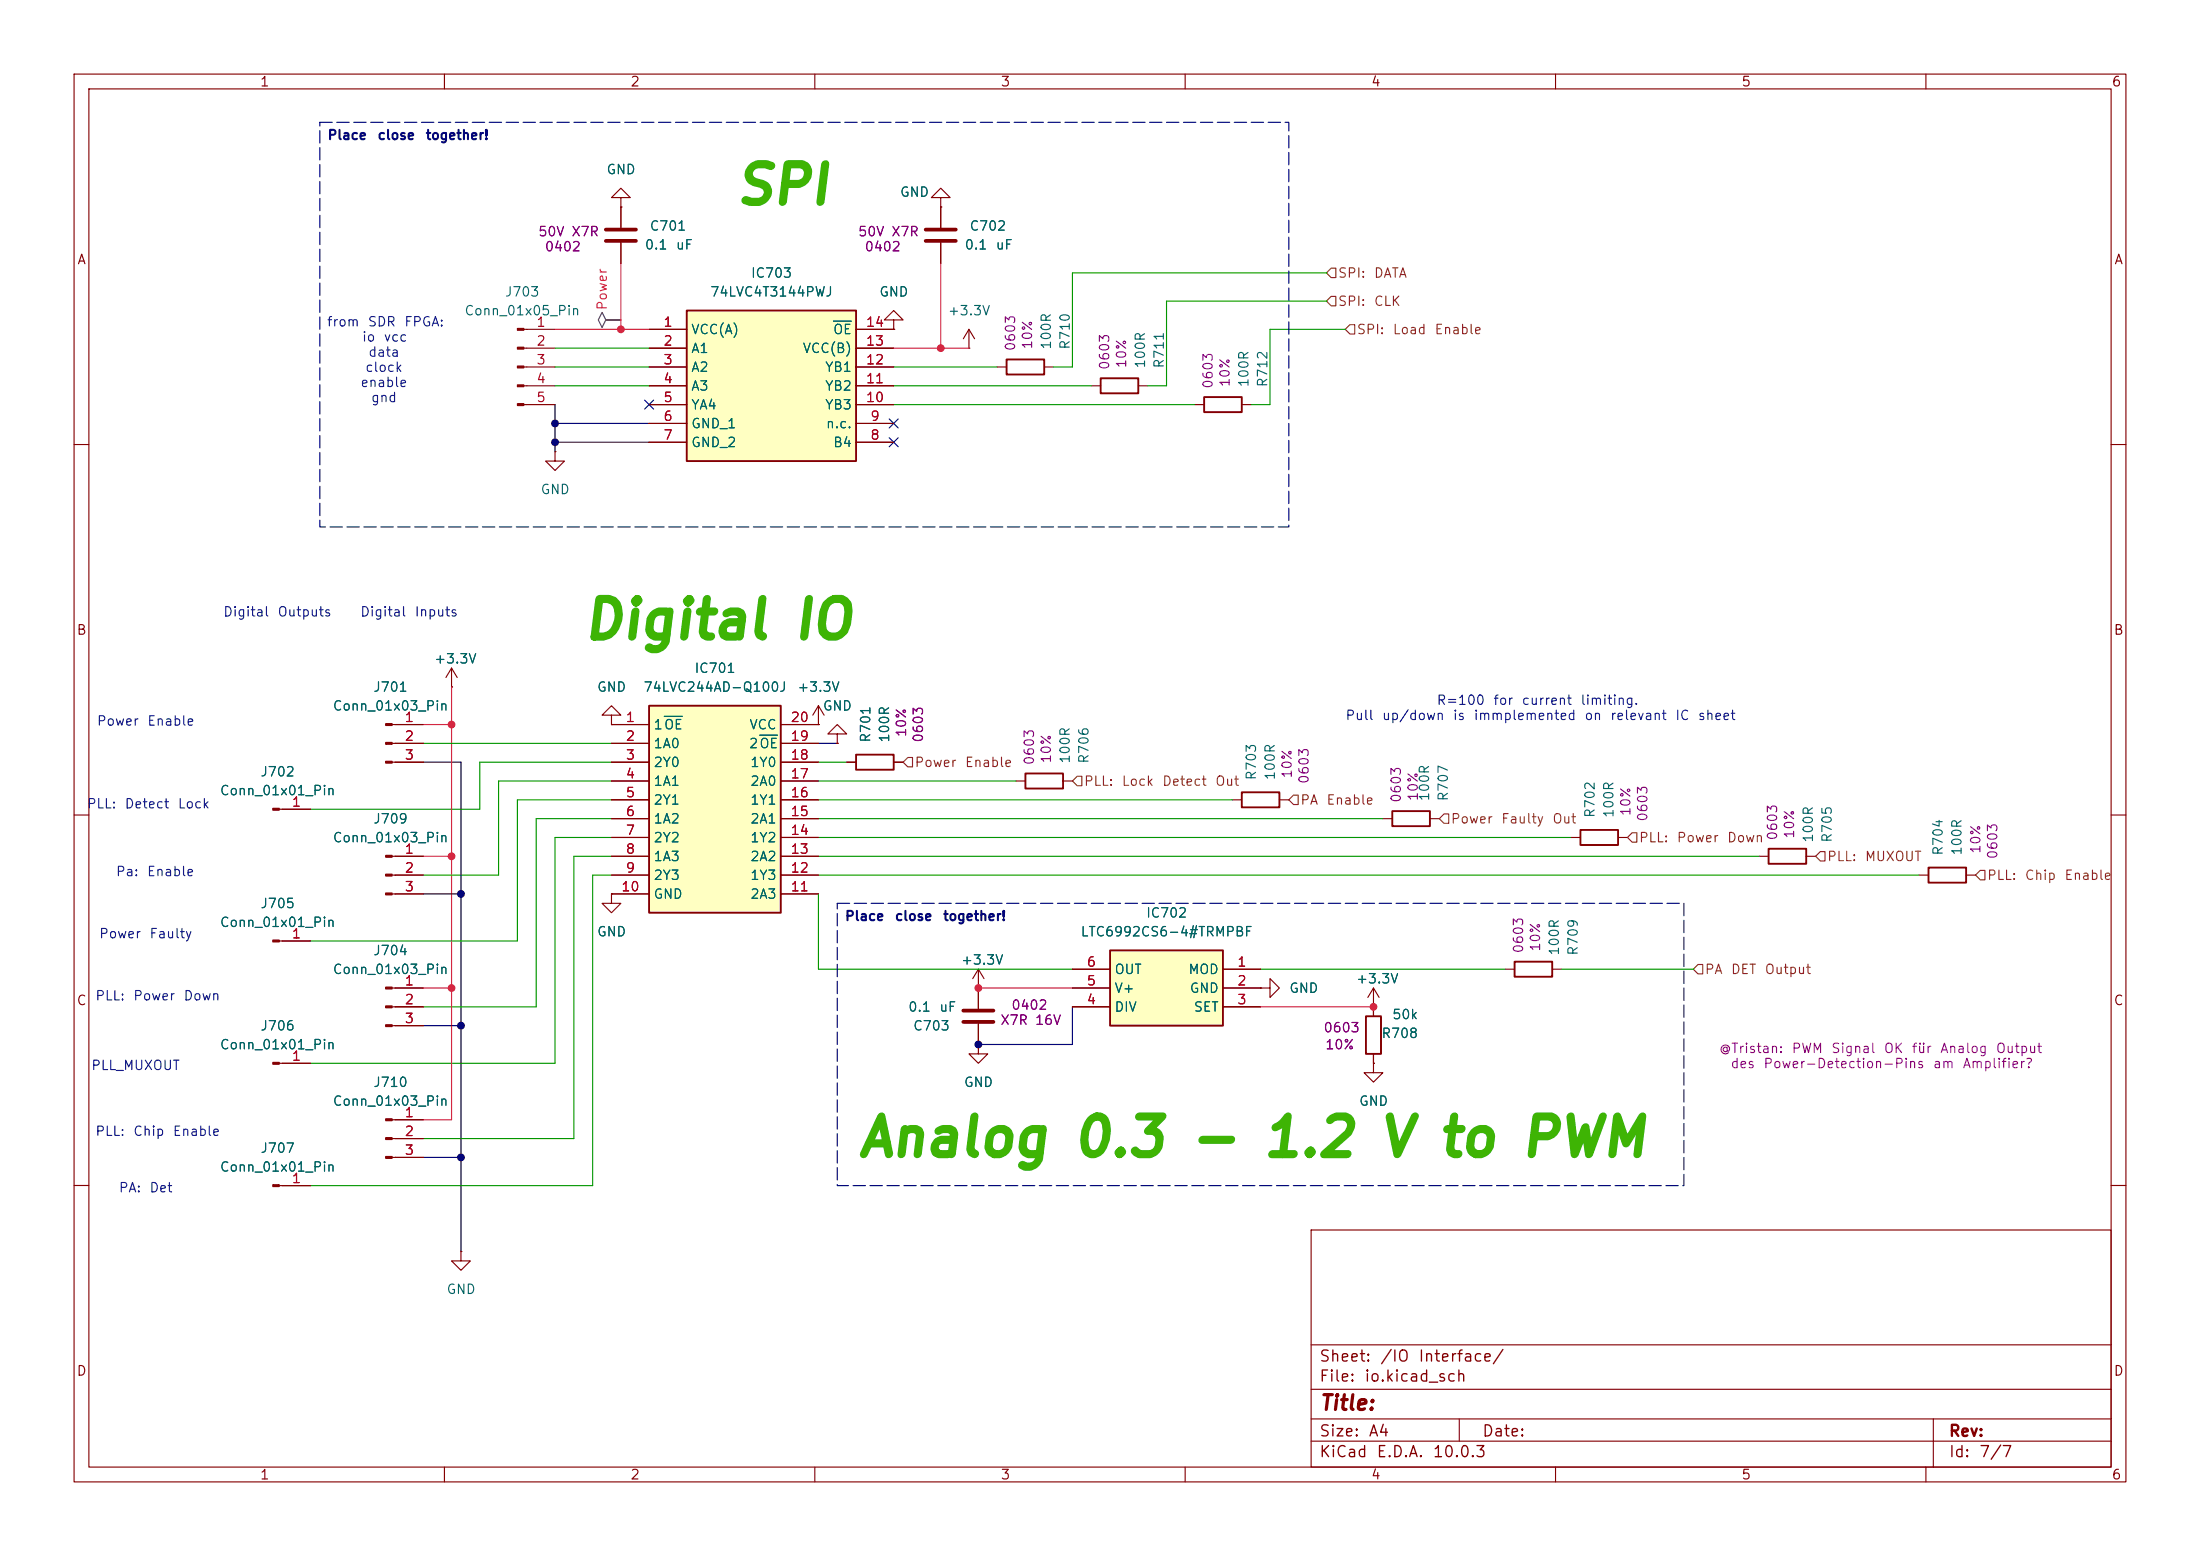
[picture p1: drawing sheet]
<svg xmlns="http://www.w3.org/2000/svg" width="297mm" height="210mm" viewBox="0 0 297 210" stroke-linecap="round" stroke-linejoin="round" font-family="sans-serif">
<g fill="none" stroke="#840000" stroke-width=".15">
<path d="M10 10h277v190h-277zM12 12h273v186h-273zM60 10v2M110 10v2M160 10v2M210 10v2M260 10v2M127 27.9v2.8M127 32.8v2.8M130.8 47h.1M130.8 44.5l-.8 1.2M130.8 44.5l.8 1.2"/>
<path d="M130.8 44.5v2.5M134.6 49.5h1.3M141 49.5h1.2M147.3 52.1h1.3M153.7 52.1h1.2M161.3 54.6h1.3M167.6 54.6h1.3M10 60h2M285 60h2M10 110h2M285 110h2M37.7 127h4.2"/>
<path d="M82.5 120.7v1.2h1.3l-1.3 1.3-1.2-1.3h1.2M82.5 120.7h.1M10 160h2M177 166h108v32h-108zM285 160h2M60 198v2M110 198v2M160 198v2M177 194.5h108M177 191.5h108M177 187.5h108M177 181.5h108"/>
<path d="M197 191.5v3M210 198v2M260 198v2M261 191.5v6.5"/>
</g>
<path d="M135.9 48.5h5.1v2h-5.1zM148.6 51.1h5.1v2h-5.1zM162.6 53.6h5v2h-5z" fill="none" stroke="#840000" stroke-width=".25"/>
<path d="M36.8 126.9h.9v.2h-.9z" fill="#840000" stroke="#840000" stroke-width=".15"/>
<path d="M125 32.5h4M125 31h4" fill="none" stroke="#840000" stroke-width=".51"/>
<path d="M87.6 95.3h17.8v27.9h-17.8z" fill="#ffffc2"/>
<path d="M87.6 95.3h17.8v27.9h-17.8zM167.6 106.9h5.1v2.1h-5.1zM188 109.5h5v2h-5zM213.4 112h5v2h-5zM260.3 117.1h5.1v2h-5.1zM184.4 137.2h2v5h-2zM204.5 129.8h5v2h-5z" fill="none" stroke="#840000" stroke-width=".25"/>
<g fill="none" stroke="#840000" stroke-width=".15">
<path d="M120.6 43.2h1.3l-1.3-1.3-1.2 1.3h1.2v1.3M120.6 44.5h.1M52.9 97.8h4.2M61 92.7h.1M61 90.2l-.8 1.2M61 90.2l.7 1.2M61 90.2v2.5M82.5 96.5h1.3l-1.3-1.2-1.2 1.2h1.2v1.3M82.5 97.8h.1M82.5 97.8h5.1M105.4 97.8h5.1M52.9 100.3h4.2"/>
<path d="M52.9 102.9h4.2M82.5 100.3h5.1M82.5 102.9h5.1M82.5 105.4h5.1M82.5 108h5.1M82.5 110.5h5.1M82.5 113h5.1M82.5 115.6h5.1M82.5 118.1h5.1M105.4 100.3h5.1M105.4 102.9h5.1M105.4 105.4h5.1"/>
<path d="M105.4 108h5.1M105.4 110.5h5.1M105.4 113h5.1M105.4 115.6h5.1M105.4 118.1h5.1M166.4 108h1.2M172.7 108h1.3M186.7 110.5h1.3M193 110.5h1.3M212.1 113h1.3M218.4 113h1.3M259.1 118.1h1.2"/>
<path d="M265.4 118.1h1.3M82.5 120.7h5.1M105.4 120.7h5.1M132.1 133.4h.1M132.1 130.8v5.3M132.1 138.2v2.8M132.1 130.8l-.8 1.3M132.1 130.8l.7 1.3M170.2 133.4h1.2v-1.3l1.3 1.3-1.3 1.2v-1.2M170.2 133.4h.1M185.4 135.9h.1M185.4 133.4l-.7 1.2"/>
<path d="M185.4 133.4l.8 1.2M185.4 133.4v3.8M203.2 130.8h1.3M209.5 130.8h1.3M37.7 143.5h4.2M132.1 141v1.2h1.2l-1.2 1.3-1.3-1.3h1.3M132.1 141h.1M185.4 143.5v1.3h1.3l-1.3 1.3-1.3-1.3h1.3M185.4 143.5h.1M185.4 142.2v1.3M37.7 160h4.2M62.2 168.9v1.3h1.3l-1.3 1.3-1.2-1.3h1.2"/>
<path d="M62.2 168.9h.1"/>
</g>
<path d="M89.7 96.7h2.4M102.5 99.2h2.5" fill="none" stroke="#006464" stroke-width=".15"/>
<g fill="#840000" stroke="#840000" stroke-width=".15">
<path d="M36.8 143.4h.9v.2h-.9z"/>
<path d="M36.8 159.9h.9v.2h-.9z"/>
<path d="M52.1 97.7h.8v.2h-.8z"/>
<path d="M52.1 100.2h.8v.3h-.8z"/>
<path d="M52.1 102.7h.8v.3h-.8z"/>
</g>
<path d="M130 136.4h4.1M130 137.9h4.1" fill="none" stroke="#840000" stroke-width=".51"/>
<path d="M149.9 128.3h15.2v10.1h-15.2z" fill="#ffffc2"/>
<path d="M149.9 128.3h15.2v10.1h-15.2z" fill="none" stroke="#840000" stroke-width=".25"/>
<path d="M83.8 26.7h1.3l-1.3-1.3-1.3 1.3h1.3v1.2M83.8 27.9h.1M74.9 61v1.2h1.3l-1.3 1.3-1.2-1.3h1.2M74.9 61h.1M144.8 130.8h5.1M144.8 133.4h5.1M144.8 135.9h5.1M165.1 130.8h5.1M165.1 133.4h5.1M165.1 135.9h5.1" fill="none" stroke="#840000" stroke-width=".15"/>
<path d="M92.7 41.9h22.9v20.3h-22.9z" fill="#ffffc2"/>
<path d="M92.7 41.9h22.9v20.3h-22.9zM115.6 101.9h5v2h-5zM138.4 104.4h5.1v2h-5.1zM238.8 114.6h5v2h-5z" fill="none" stroke="#840000" stroke-width=".25"/>
<g fill="none" stroke="#840000" stroke-width=".15">
<path d="M83.8 27.9h.1M83.8 27.9v2.8M83.8 32.8v2.8M127 26.7h1.3l-1.3-1.3-1.3 1.3h1.3v1.2M127 27.9h.1M127 27.9v2.8M127 32.8v2.8M70.7 44.5h4.2M70.7 47h4.2M70.7 49.5h4.2M70.7 52.1h4.2M70.7 54.6h4.2"/>
<path d="M87.6 44.5h5.1M87.6 47h5.1M87.6 49.5h5.1M87.6 52.1h5.1M87.6 54.6h5.1M87.6 57.2h5.1M87.6 59.7h5.1M115.6 44.5h5M115.6 47h5M115.6 49.5h5M115.6 52.1h5M115.6 54.6h5"/>
<path d="M115.6 57.2h5M115.6 59.7h5M120.6 44.5h.1M53.3 97.8h3.8M61 92.7h.1M82.5 97.8h.1M82.5 97.8h5.1M105.4 97.8h5.1M110.5 97.8h.1M110.5 95.3l-.8 1.2M110.5 95.3l.8 1.2M110.5 95.3v2.5"/>
<path d="M113 99.1h1.3l-1.3-1.3-1.2 1.3h1.2v1.2M37.7 109.2h4.2M52.9 115.6h4.2M52.9 118.1h4.2M53.3 102.9h3.8M53.3 100.3h3.8M82.5 115.6h5.1M82.5 102.9h5.1M82.5 105.4h5.1M82.5 118.1h5.1M82.5 100.3h5.1M82.5 108h5.1"/>
<path d="M82.5 110.5h5.1M82.5 113h5.1M105.4 115.6h5.1M105.4 102.9h5.1M105.4 105.4h5.1M105.4 118.1h5.1M105.4 100.3h5.1M105.4 108h5.1M105.4 110.5h5.1M105.4 113h5.1M113 100.3h.1M114.3 102.9h1.3"/>
<path d="M120.6 102.9h1.3M137.2 105.4h1.2M143.5 105.4h1.3M237.5 115.6h1.3M243.8 115.6h1.3M38.1 127h3.8M52.9 133.4h4.2M52.9 135.9h4.2M52.9 138.4h4.2M52.9 120.7h4.2M82.5 120.7h.1M82.5 120.7h5.1"/>
<path d="M105.4 120.7h5.1M132.1 133.4h.1M132.1 133.4v2.7M132.1 138.2v2.8M144.8 133.4h5.1M144.8 135.9h5.1M144.8 130.8h5.1M165.1 133.4h5.1M165.1 135.9h5.1M165.1 130.8h5.1M170.2 133.4h.1M185.4 135.9h.1"/>
<path d="M185.4 135.9v1.3M38.1 143.5h3.8M52.9 151.1h4.2M52.9 153.7h4.2M52.9 156.2h4.2M132.1 141h.1M185.4 143.5h.1M185.4 142.2v1.3M38.1 160h3.8"/>
</g>
<path d="M112.5 43.3h2.4M89.7 96.7h2.4M102.5 99.2h2.5" fill="none" stroke="#006464" stroke-width=".15"/>
<g fill="#840000" stroke="#840000" stroke-width=".15">
<path d="M69.8 44.3h.9v.3h-.9z"/>
<path d="M69.8 46.9h.9v.2h-.9z"/>
<path d="M69.8 49.4h.9v.3h-.9z"/>
<path d="M69.8 51.9h.9v.3h-.9z"/>
<path d="M69.8 54.5h.9v.2h-.9z"/>
<path d="M52.1 133.2h.8v.3h-.8z"/>
<path d="M52.1 135.8h.8v.2h-.8z"/>
<path d="M52.1 138.3h.8v.3h-.8z"/>
<path d="M52.1 151h.8v.3h-.8z"/>
<path d="M52.1 153.5h.8v.3h-.8z"/>
<path d="M52.1 156.1h.8v.2h-.8z"/>
<path d="M52.1 115.4h.8v.3h-.8z"/>
<path d="M52.1 118h.8v.2h-.8z"/>
<path d="M52.1 120.5h.8v.3h-.8z"/>
<path d="M36.8 109.1h.9v.2h-.9z"/>
</g>
<path d="M81.8 32.5h4.1M81.8 31h4.1" fill="none" stroke="#840000" stroke-width=".51"/>
<path d="M81.3 42.2l.5 1h2h-2l-.5 1-.5-1z" fill="none" stroke="#484848" stroke-width=".15"/>
<path d="M179.7 36.2h.6v1.3h-.6l-.6-.7zM179.7 40h.6v1.3h-.6l-.6-.7zM182.2 43.8h.7v1.3h-.7l-.6-.6zM121.9 102.9l.7-.7h.6v1.3h-.6zM145.4 104.8h.6v1.2h-.6l-.6-.6zM174.6 107.3h.7v1.3h-.7l-.6-.6zM194.9 109.9h.7v1.2h-.7l-.6-.6zM220.3 112.4h.7v1.3h-.7l-.6-.7zM245.7 114.9h.7v1.3h-.7l-.6-.6zM267.3 117.5h.7v1.2h-.7l-.6-.6zM229.2 130.2h.7v1.2h-.7l-.6-.6z" fill="none" stroke="#725600" stroke-width=".15"/>
<g fill="none" stroke="#009600" stroke-width=".15">
<path d="M179.1 36.8h-34.3v12.7h-2.6M74.9 52.1h12.7M74.9 49.5h12.7M74.9 47h12.7M120.6 52.1h26.7M120.6 49.5h14M120.6 54.6h40.7M179.1 40.6h-21.6v11.5h-2.6M181.6 44.5h-10.2v10.1h-2.5M57.1 100.3h25.4M82.5 115.6h-5v38.1h-20.4M82.5 118.1h-2.5v41.9h-38.1"/>
<path d="M82.5 113h-7.6v30.5h-33M82.5 105.4h-15.2v12.7h-10.2M82.5 110.5h-10.1v25.4h-15.3M82.5 108h-12.7v19h-27.9M82.5 102.9h-17.7v6.3h-22.9M110.5 118.1h148.6M110.5 115.6h127M110.5 113h101.6M110.5 110.5h76.2M110.5 108h55.9M110.5 105.4h26.7M110.5 102.9h3.8"/>
<path d="M110.5 120.7v10.1h34.3M170.2 130.8h33M210.8 130.8h17.8"/>
</g>
<path d="M74.9 54.6v6.4M74.9 59.7h12.7M74.9 57.2h12.7M57.1 102.9h5.1v66M110.5 100.3h2.5M57.1 138.4h5.1M57.1 120.7h5.1M144.8 135.9v5.1h-12.7M57.1 156.2h5.1" fill="none" stroke="#000" stroke-width=".15"/>
<path d="M83.8 35.6v8.9M127 35.6v11.4M74.9 44.5h12.7M120.6 47h10.2M57.1 97.8h3.9M61 92.7v58.4h-3.9M57.1 115.6h3.9M57.1 133.4h3.9M132.1 133.4h12.7M170.2 135.9h15.2" fill="none" stroke="#ff302e" stroke-width=".15"/>
<path d="M87 54l1.2 1.2M88.2 54l-1.2 1.2M120 59.1l1.3 1.2M120 56.5l1.3 1.3M121.3 59.1l-1.3 1.2M121.3 56.5l-1.3 1.3" fill="none" stroke="#000084" stroke-width=".15"/>
<path d="M43.2 16.5h130.8v54.6h-130.8zM113 121.9h114.3v38.1h-114.3z" fill="none" stroke="#000a63" stroke-width=".15" stroke-dasharray="1.7 .6"/>
<g fill="#ff302e" stroke="#ff302e" stroke-width=".14">
<circle cx="127" cy="47" r=".46"/>
<circle cx="83.8" cy="44.5" r=".46"/>
<circle cx="61" cy="115.6" r=".46"/>
<circle cx="61" cy="133.4" r=".46"/>
<circle cx="185.4" cy="135.9" r=".46"/>
<circle cx="132.1" cy="133.4" r=".46"/>
<circle cx="61" cy="97.8" r=".46"/>
</g>
<g fill="#000" stroke="#000" stroke-width=".14">
<circle cx="74.9" cy="59.7" r=".46"/>
<circle cx="74.9" cy="57.2" r=".46"/>
<circle cx="62.2" cy="120.7" r=".46"/>
<circle cx="62.2" cy="138.4" r=".46"/>
<circle cx="62.2" cy="156.2" r=".46"/>
<circle cx="132.1" cy="141" r=".46"/>
</g>
<g font-size="5.1" fill="#3eb404">
<text x="98.9" y="28.8">SPI</text>
<text x="78.4" y="87.5">Digital IO</text>
<text x="115.4" y="157.3">Analog 0.3 - 1.2 V to PWM</text>
</g>
<text font-size="2" fill="#840000" x="178" y="190.8">Title:</text>
<g font-size="1.5" fill="#840000">
<text x="178" y="184.2">Sheet:</text>
<text x="186.2" y="184.2">/IO</text>
<text x="191.4" y="184.2">Interface/</text>
<text x="178" y="186.9">File:</text>
<text x="184.1" y="186.9">io.kicad_sch</text>
<text x="178" y="197.1">KiCad</text>
<text x="178" y="194.3">Size:</text>
<text x="184.7" y="194.3">A4</text>
<text x="185.7" y="197.1">E.D.A.</text>
<text x="193.3" y="197.1">10.0.3</text>
<text x="200" y="194.3">Date:</text>
<text x="263" y="194.3">Rev:</text>
<text x="263" y="197.1">Id:</text>
<text x="267.1" y="197.1">7/7</text>
</g>
<g font-size="1.3" fill="#840000">
<text x="35" y="12">1</text>
<text x="85" y="12">2</text>
<text x="135" y="12">3</text>
<text x="185" y="12">4</text>
<text x="235" y="12">5</text>
<text x="285" y="12">6</text>
<text x="10.3" y="36">A</text>
<text x="285.3" y="36">A</text>
<text x="10.3" y="86">B</text>
<text x="285.3" y="86">B</text>
<text x="10.3" y="136">C</text>
<text x="285.3" y="136">C</text>
<text x="10.3" y="186">D</text>
<text x="285.3" y="186">D</text>
<text x="35" y="200">1</text>
<text x="85" y="200">2</text>
<text x="135" y="200">3</text>
<text x="185" y="200">4</text>
<text x="235" y="200">5</text>
<text x="285" y="200">6</text>
</g>
<g font-size="1.3" fill="#000a63">
<text x="44.1" y="19.2">Place</text>
<text x="50.9" y="19.2">close</text>
<text x="57.4" y="19.2">together!</text>
<text x="114" y="124.6">Place</text>
<text x="120.7" y="124.6">close</text>
<text x="127.2" y="124.6">together!</text>
</g>
<g font-size="1.3" fill="#006464">
<text x="81.8" y="23.8">GND</text>
<text x="121.4" y="26.9">GND</text>
<text x="87" y="34">0.1</text>
<text x="87.6" y="31.5">C701</text>
<text x="91.1" y="34">uF</text>
<text x="130.1" y="34">0.1</text>
<text x="130.8" y="31.5">C702</text>
<text x="134.3" y="34">uF</text>
<text x="68.1" y="40.3">J703</text>
<text x="95.8" y="40.3">74LVC4T3144PWJ</text>
<text x="101.3" y="37.8">IC703</text>
<text x="118.6" y="40.3">GND</text>
<text x="62.6" y="42.9">Conn_01x05_Pin</text>
<text x="93.2" y="45.4">VCC(A)</text>
<text x="93.2" y="48">A1</text>
<text x="108.3" y="48">VCC(B)</text>
<text x="112.4" y="45.4">OE</text>
<text x="127.9" y="42.9">+3.3V</text>
<text x="142.2" y="47.3" transform="rotate(-90 142.2 47.3)">100R</text>
<text x="144.7" y="47.3" transform="rotate(-90 144.7 47.3)">R710</text>
<text x="93.2" y="50.5">A2</text>
<text x="93.2" y="53">A3</text>
<text x="111.3" y="53">YB2</text>
<text x="111.3" y="50.5">YB1</text>
<text x="154.9" y="49.8" transform="rotate(-90 154.9 49.8)">100R</text>
<text x="157.4" y="49.8" transform="rotate(-90 157.4 49.8)">R711</text>
<text x="168.9" y="52.4" transform="rotate(-90 168.9 52.4)">100R</text>
<text x="171.4" y="52.4" transform="rotate(-90 171.4 52.4)">R712</text>
<text x="93.2" y="55.6">YA4</text>
<text x="93.2" y="58.1">GND_1</text>
<text x="111.3" y="55.6">YB3</text>
<text x="111.4" y="58.1">n.c.</text>
<text x="93.2" y="60.7">GND_2</text>
<text x="112.4" y="60.7">B4</text>
<text x="72.9" y="67">GND</text>
<text x="58.5" y="89.9">+3.3V</text>
<text x="50.3" y="93.7">J701</text>
<text x="80.5" y="93.7">GND</text>
<text x="86.8" y="93.7">74LVC244AD-Q100J</text>
<text x="93.7" y="91.1">IC701</text>
<text x="107.5" y="93.7">+3.3V</text>
<text x="44.8" y="96.2">Conn_01x03_Pin</text>
<text x="88.1" y="98.8">1OE</text>
<text x="88.1" y="101.3">1A0</text>
<text x="101" y="101.3">2OE</text>
<text x="101.1" y="98.8">VCC</text>
<text x="111" y="96.2">GND</text>
<text x="117.8" y="100.3" transform="rotate(-90 117.8 100.3)">R701</text>
<text x="120.4" y="100.3" transform="rotate(-90 120.4 100.3)">100R</text>
<text x="29.6" y="107.7">Conn_01x01_Pin</text>
<text x="35.1" y="105.1">J702</text>
<text x="88.1" y="103.8">2Y0</text>
<text x="88.1" y="106.4">1A1</text>
<text x="101.2" y="106.4">2A0</text>
<text x="101.2" y="103.8">1Y0</text>
<text x="144.7" y="103.2" transform="rotate(-90 144.7 103.2)">100R</text>
<text x="147.3" y="103.2" transform="rotate(-90 147.3 103.2)">R706</text>
<text x="169.9" y="105.4" transform="rotate(-90 169.9 105.4)">R703</text>
<text x="172.4" y="105.4" transform="rotate(-90 172.4 105.4)">100R</text>
<text x="50.3" y="111.5">J709</text>
<text x="88.1" y="108.9">2Y1</text>
<text x="88.1" y="111.5">1A2</text>
<text x="101.2" y="111.5">2A1</text>
<text x="101.2" y="108.9">1Y1</text>
<text x="193.2" y="108.2" transform="rotate(-90 193.2 108.2)">100R</text>
<text x="195.8" y="108.2" transform="rotate(-90 195.8 108.2)">R707</text>
<text x="215.6" y="110.5" transform="rotate(-90 215.6 110.5)">R702</text>
<text x="218.1" y="110.5" transform="rotate(-90 218.1 110.5)">100R</text>
<text x="245.1" y="113.8" transform="rotate(-90 245.1 113.8)">100R</text>
<text x="247.6" y="113.8" transform="rotate(-90 247.6 113.8)">R705</text>
<text x="44.8" y="114">Conn_01x03_Pin</text>
<text x="88.1" y="114">2Y2</text>
<text x="88.1" y="116.5">1A3</text>
<text x="88.1" y="119.1">2Y3</text>
<text x="101.2" y="119.1">1Y3</text>
<text x="101.2" y="116.5">2A2</text>
<text x="101.2" y="114">1Y2</text>
<text x="262.6" y="115.6" transform="rotate(-90 262.6 115.6)">R704</text>
<text x="265.1" y="115.6" transform="rotate(-90 265.1 115.6)">100R</text>
<text x="29.6" y="125.4">Conn_01x01_Pin</text>
<text x="35.1" y="122.9">J705</text>
<text x="88.1" y="121.6">GND</text>
<text x="101.2" y="121.6">2A3</text>
<text x="154.6" y="124.2">IC702</text>
<text x="44.8" y="131.8">Conn_01x03_Pin</text>
<text x="50.3" y="129.2">J704</text>
<text x="80.5" y="126.7">GND</text>
<text x="129.6" y="130.5">+3.3V</text>
<text x="145.8" y="126.7">LTC6992CS6-4#TRMPBF</text>
<text x="150.4" y="131.8">OUT</text>
<text x="160.3" y="131.8">MOD</text>
<text x="210.8" y="129.1" transform="rotate(-90 210.8 129.1)">100R</text>
<text x="213.3" y="129.1" transform="rotate(-90 213.3 129.1)">R709</text>
<text x="122.5" y="136.9">0.1</text>
<text x="126.7" y="136.9">uF</text>
<text x="150.4" y="136.9">DIV</text>
<text x="150.4" y="134.3">V+</text>
<text x="160.5" y="134.3">GND</text>
<text x="161.1" y="136.9">SET</text>
<text x="174" y="134.3">GND</text>
<text x="183" y="133.1">+3.3V</text>
<text x="187.9" y="137.9">50k</text>
<text x="29.6" y="141.9">Conn_01x01_Pin</text>
<text x="35.1" y="139.4">J706</text>
<text x="123.2" y="139.4">C703</text>
<text x="186.4" y="140.4">R708</text>
<text x="44.8" y="149.6">Conn_01x03_Pin</text>
<text x="50.3" y="147">J710</text>
<text x="130" y="147">GND</text>
<text x="183.4" y="149.6">GND</text>
<text x="35.1" y="155.9">J707</text>
<text x="29.6" y="158.5">Conn_01x01_Pin</text>
<text x="60.2" y="175">GND</text>
</g>
<g font-size="1.3" fill="#840084">
<text x="72.6" y="32.2">50V X7R</text>
<text x="73.4" y="34.2">0402</text>
<text x="115.7" y="32.2">50V X7R</text>
<text x="116.6" y="34.2">0402</text>
<text x="137.4" y="47.5" transform="rotate(-90 137.4 47.5)">0603</text>
<text x="139.7" y="47.2" transform="rotate(-90 139.7 47.2)">10%</text>
<text x="150.1" y="50" transform="rotate(-90 150.1 50)">0603</text>
<text x="152.4" y="49.8" transform="rotate(-90 152.4 49.8)">10%</text>
<text x="164" y="52.6" transform="rotate(-90 164 52.6)">0603</text>
<text x="166.3" y="52.3" transform="rotate(-90 166.3 52.3)">10%</text>
<text x="122.6" y="99.6" transform="rotate(-90 122.6 99.6)">10%</text>
<text x="124.9" y="100.3" transform="rotate(-90 124.9 100.3)">0603</text>
<text x="139.9" y="103.4" transform="rotate(-90 139.9 103.4)">0603</text>
<text x="142.2" y="103.1" transform="rotate(-90 142.2 103.1)">10%</text>
<text x="174.7" y="105.2" transform="rotate(-90 174.7 105.2)">10%</text>
<text x="177" y="105.9" transform="rotate(-90 177 105.9)">0603</text>
<text x="189.4" y="108.4" transform="rotate(-90 189.4 108.4)">0603</text>
<text x="191.7" y="108.2" transform="rotate(-90 191.7 108.2)">10%</text>
<text x="220.4" y="110.2" transform="rotate(-90 220.4 110.2)">10%</text>
<text x="222.7" y="111" transform="rotate(-90 222.7 111)">0603</text>
<text x="240.2" y="113.5" transform="rotate(-90 240.2 113.5)">0603</text>
<text x="242.5" y="113.3" transform="rotate(-90 242.5 113.3)">10%</text>
<text x="267.7" y="115.3" transform="rotate(-90 267.7 115.3)">10%</text>
<text x="270" y="116.1" transform="rotate(-90 270 116.1)">0603</text>
<text x="205.9" y="128.8" transform="rotate(-90 205.9 128.8)">0603</text>
<text x="208.2" y="128.5" transform="rotate(-90 208.2 128.5)">10%</text>
<text x="136.4" y="136.6">0402</text>
<text x="135" y="138.6">X7R 16V</text>
<text x="178.6" y="139.7">0603</text>
<text x="178.8" y="141.9">10%</text>
</g>
<text font-size="1.3" fill="#ff302e" x="82.3" y="42" transform="rotate(-90 82.3 42)">Power</text>
<g font-size="1.3" fill="#725600">
<text x="180.5" y="37.8">SPI:</text>
<text x="180.5" y="41.6">SPI:</text>
<text x="185.4" y="37.8">DATA</text>
<text x="185.4" y="41.6">CLK</text>
<text x="183.1" y="45.4">SPI:</text>
<text x="187.9" y="45.4">Load</text>
<text x="193.6" y="45.4">Enable</text>
<text x="123.4" y="103.8">Power</text>
<text x="130.2" y="103.8">Enable</text>
<text x="146.2" y="106.4">PLL:</text>
<text x="151.3" y="106.4">Lock</text>
<text x="156.8" y="106.4">Detect</text>
<text x="164" y="106.4">Out</text>
<text x="175.5" y="108.9">PA</text>
<text x="179" y="108.9">Enable</text>
<text x="195.8" y="111.5">Power</text>
<text x="202.6" y="111.5">Faulty</text>
<text x="209.5" y="111.5">Out</text>
<text x="221.2" y="114">PLL:</text>
<text x="226.3" y="114">Power</text>
<text x="233.1" y="114">Down</text>
<text x="246.6" y="116.5">PLL:</text>
<text x="251.7" y="116.5">MUXOUT</text>
<text x="268.2" y="119.1">PLL:</text>
<text x="273.3" y="119.1">Chip</text>
<text x="278.6" y="119.1">Enable</text>
<text x="230.1" y="131.8">PA</text>
<text x="233.6" y="131.8">DET</text>
<text x="238.1" y="131.8">Output</text>
</g>
<g font-size="1.3" fill="#0000c2">
<text x="44" y="44.4">from</text>
<text x="48.8" y="46.4">io</text>
<text x="49.6" y="44.4">SDR</text>
<text x="51.7" y="46.4">vcc</text>
<text x="54.5" y="44.4">FPGA:</text>
<text x="48.6" y="52.6">enable</text>
<text x="49.2" y="50.5">clock</text>
<text x="49.6" y="48.5">data</text>
<text x="50" y="54.6">gnd</text>
<text x="30" y="83.5">Digital</text>
<text x="37.4" y="83.5">Outputs</text>
<text x="48.5" y="83.5">Digital</text>
<text x="55.9" y="83.5">Inputs</text>
<text x="193.9" y="95.5">R=100</text>
<text x="201.5" y="95.5">for</text>
<text x="205.3" y="95.5">current</text>
<text x="213.3" y="95.5">limiting.</text>
<text x="13" y="98.3">Power</text>
<text x="19.8" y="98.3">Enable</text>
<text x="181.6" y="97.5">Pull</text>
<text x="186.5" y="97.5">up/down</text>
<text x="196" y="97.5">is</text>
<text x="198.9" y="97.5">immplemented</text>
<text x="213.8" y="97.5">on</text>
<text x="217.3" y="97.5">relevant</text>
<text x="226.1" y="97.5">IC</text>
<text x="229.1" y="97.5">sheet</text>
<text x="11.6" y="109.4">PLL:</text>
<text x="16.7" y="109.4">Detect</text>
<text x="23.9" y="109.4">Lock</text>
<text x="15.6" y="118.6">Pa:</text>
<text x="19.8" y="118.6">Enable</text>
<text x="13.3" y="127">Power</text>
<text x="20.1" y="127">Faulty</text>
<text x="12.8" y="135.3">PLL:</text>
<text x="17.9" y="135.3">Power</text>
<text x="24.7" y="135.3">Down</text>
<text x="12.2" y="144.7">PLL_MUXOUT</text>
<text x="12.8" y="153.6">PLL:</text>
<text x="17.9" y="153.6">Chip</text>
<text x="23.2" y="153.6">Enable</text>
<text x="15.9" y="161.2">PA:</text>
<text x="20.1" y="161.2">Det</text>
</g>
<g font-size="1.3" fill="#a90000">
<text x="72.3" y="44.4">1</text>
<text x="72.3" y="47">2</text>
<text x="89.5" y="44.4">1</text>
<text x="89.5" y="47">2</text>
<text x="116.8" y="47">13</text>
<text x="116.8" y="44.4">14</text>
<text x="72.3" y="49.5">3</text>
<text x="72.3" y="52">4</text>
<text x="89.5" y="49.5">3</text>
<text x="89.5" y="52">4</text>
<text x="116.8" y="52">11</text>
<text x="116.8" y="49.5">12</text>
<text x="72.3" y="54.6">5</text>
<text x="89.5" y="54.6">5</text>
<text x="89.5" y="57.1">6</text>
<text x="89.5" y="59.7">7</text>
<text x="116.8" y="54.6">10</text>
<text x="117.4" y="59.7">8</text>
<text x="117.4" y="57.1">9</text>
<text x="54.5" y="97.8">1</text>
<text x="54.5" y="100.3">2</text>
<text x="84.4" y="97.8">1</text>
<text x="84.4" y="100.3">2</text>
<text x="106.6" y="100.3">19</text>
<text x="106.6" y="97.8">20</text>
<text x="54.5" y="102.8">3</text>
<text x="84.4" y="102.8">3</text>
<text x="84.4" y="105.4">4</text>
<text x="84.4" y="107.9">5</text>
<text x="106.6" y="107.9">16</text>
<text x="106.6" y="105.4">17</text>
<text x="106.6" y="102.8">18</text>
<text x="39.3" y="109.2">1</text>
<text x="84.4" y="110.5">6</text>
<text x="84.4" y="113">7</text>
<text x="106.6" y="113">14</text>
<text x="106.6" y="110.5">15</text>
<text x="54.5" y="115.5">1</text>
<text x="54.5" y="118.1">2</text>
<text x="84.4" y="115.5">8</text>
<text x="84.4" y="118.1">9</text>
<text x="106.6" y="118.1">12</text>
<text x="106.6" y="115.5">13</text>
<text x="54.5" y="120.6">3</text>
<text x="83.8" y="120.6">10</text>
<text x="106.6" y="120.6">11</text>
<text x="39.3" y="127">1</text>
<text x="146.6" y="130.8">6</text>
<text x="166.9" y="130.8">1</text>
<text x="54.5" y="133.3">1</text>
<text x="54.5" y="135.9">2</text>
<text x="146.6" y="135.9">4</text>
<text x="146.6" y="133.3">5</text>
<text x="166.9" y="133.3">2</text>
<text x="166.9" y="135.9">3</text>
<text x="39.3" y="143.5">1</text>
<text x="54.5" y="138.4">3</text>
<text x="54.5" y="151.1">1</text>
<text x="54.5" y="153.6">2</text>
<text x="39.3" y="160">1</text>
<text x="54.5" y="156.2">3</text>
</g>
<g font-size="1.3" fill="#b2067a">
<text x="232" y="142.4">@Tristan:</text>
<text x="241.8" y="142.4">PWM</text>
<text x="247.1" y="142.4">Signal</text>
<text x="254.2" y="142.4">OK</text>
<text x="258" y="142.4">für</text>
<text x="261.8" y="142.4">Analog</text>
<text x="269.3" y="142.4">Output</text>
<text x="233.5" y="144.5">des</text>
<text x="238" y="144.5">Power-Detection-Pins</text>
<text x="260.9" y="144.5">am</text>
<text x="264.9" y="144.5">Amplifier?</text>
</g>
</svg>
